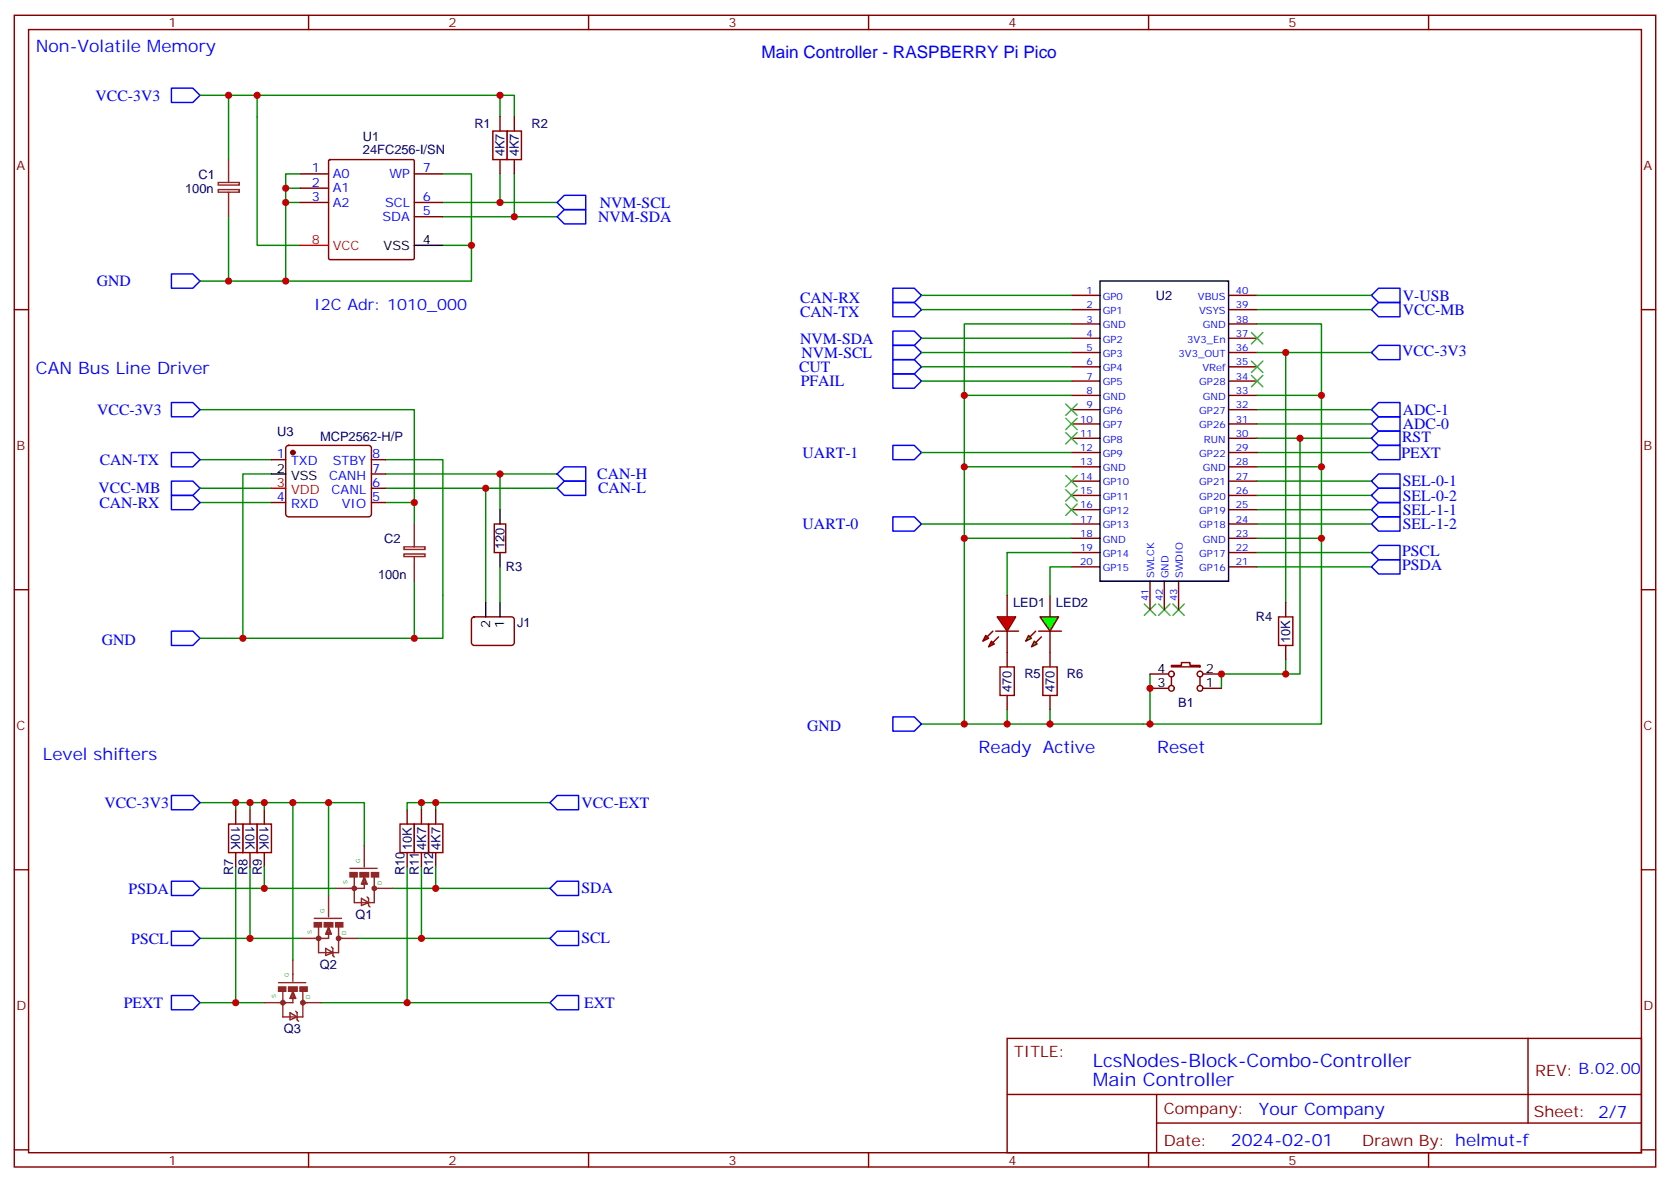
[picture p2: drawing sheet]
<svg xmlns="http://www.w3.org/2000/svg" width="412mm" height="292mm" viewBox="0 0 412 292" stroke-linecap="round" stroke-linejoin="round" font-family="sans-serif">
<path d="M63.5 23.5h60v5.3M123.5 23.5h3.5v5.3M123.5 42.9v7.1M127 42.9v10.6M317.5 87v61.8M321 108.2v58.2h-3.5M248.7 136.4v10.6M248.7 175.2v3.6M259.3 175.2v3.6M284 166.4v12.4M317.5 162.9v3.5h-15.9v3.5" fill="none" stroke="#008700" stroke-width=".35"/>
<path d="M121.7 32.3h3.5v7.1h-3.5zM125.2 32.3h3.6v7.1h-3.6zM315.7 152.3h3.6v7h-3.6zM246.9 164.6h3.6v7.1h-3.6zM257.5 164.6h3.6v7.1h-3.6z" fill="none" stroke="#a10000" stroke-width=".35"/>
<g fill="none" stroke="#870000" stroke-width=".35">
<path d="M123.5 28.8v3.5M123.5 39.4v3.5M127 28.8v3.5M127 39.4v3.5M317.5 148.8v3.5M317.5 159.3v3.6M248.7 161.1v3.5M248.7 171.7v3.5M259.3 161.1v3.5M259.3 171.7v3.5M284 169.9h4.6M284 166.4h4.6"/>
<path d="M289.3 164.3h2.4v-.7h2.2v.7h2.4v.3h-7zM289.3 167.1v2.1M296.3 167.1v2.1M297 169.9h4.6M297 166.4h4.6"/>
<circle cx="289.3" cy="169.9" r=".71"/>
<circle cx="289.3" cy="166.4" r=".71"/>
<circle cx="296.3" cy="166.4" r=".71"/>
<circle cx="296.3" cy="169.9" r=".71"/>
</g>
<g fill="#f00" stroke="#870000" stroke-width=".35">
<path d="M246.2 152.3h4.6l-2.1 3.5z"/>
<path d="M245.9 155.8h5.6z"/>
</g>
<g fill="#870000" stroke="#870000" stroke-width=".35">
<path d="M243.8 157.2l1.4-1.4z"/>
<path d="M246.6 157.2l-1.4 1.4z"/>
</g>
<g fill="#f00" stroke="#870000" stroke-width=".35">
<path d="M243.4 156.9l.7 .7-1.4 .7z"/>
<path d="M244.8 158.3l.7 .7-1.4 .7z"/>
</g>
<path d="M248.7 147v5.3M248.7 155.8v5.3M259.3 147v5.3M259.3 155.8v5.3" fill="none" stroke="#870000" stroke-width=".35"/>
<g fill="#0f0" stroke="#870000" stroke-width=".35">
<path d="M255.4 158.3l.7 .7-1.4 .7z"/>
<path d="M254 156.9l.7 .7-1.4 .7z"/>
</g>
<g fill="#870000" stroke="#870000" stroke-width=".35">
<path d="M257.2 157.2l-1.4 1.4z"/>
<path d="M255.8 155.8l-1.4 1.4z"/>
</g>
<path d="M256.5 155.8h5.6z" fill="#f00" stroke="#870000" stroke-width=".35"/>
<path d="M256.8 152.3h4.6l-2.1 3.5z" fill="#0f0" stroke="#870000" stroke-width=".35"/>
<g fill="none" stroke="#008700" stroke-width=".35">
<path d="M49.4 23.5h14.1v37.1h10.6M56.4 23.5v15.9M56.4 53.5v15.9M70.6 50h3.5M70.6 46.5h3.5M74.1 42.9h-3.5v26.5M109.4 42.9h7v26.5h-67M109.4 50h28.2M109.4 53.5h28.2M109.4 60.6h7M227.5 72.9h37.1M227.5 76.4h37.1"/>
<path d="M264.6 80h-26.5v17.6M310.4 80h15.9v17.6M310.4 72.9h28.3M310.4 76.4h28.3M227.5 83.5h37.1M227.5 87h37.1M227.5 90.6h37.1M227.5 94.1h37.1M264.6 97.6h-26.5v81.2h88.2v-81.2h-15.9M310.4 87h28.3M49.4 101.1h52.9v23h-7.1M49.4 113.5h17.6"/>
<path d="M67 117h-7v40.6h-10.6M95.2 113.5h14.2v44.1h-49.4M95.2 117h42.4M123.5 117v8.8M227.5 111.7h37.1M238.1 115.3h26.5M310.4 111.7h28.3M310.4 108.2h28.3M310.4 115.3h15.9M310.4 104.7h28.3M310.4 101.1h28.3M310.4 118.8h28.3"/>
<path d="M49.4 120.5h17.6M49.4 124.1h17.6M95.2 120.5h42.4M102.3 124.1v5.3M119.9 120.5v28.3M123.5 139.9v8.9M227.5 129.4h37.1M238.1 132.9h26.5M248.7 136.4h15.9M264.6 139.9h-5.3v7.1M310.4 139.9h28.3M310.4 136.4h28.3"/>
<path d="M310.4 129.4h28.3M310.4 125.8h28.3M310.4 132.9h15.9M310.4 122.3h28.3M102.3 143.5v14.1M227.5 178.8h10.6M49.4 198.2h40.6v10.5M58.2 198.2v1.7M61.7 198.2v1.7M65.3 198.2v1.7M72.3 198.2v38.8M81.1 198.2v22.9"/>
<path d="M104.1 198.2h-3.6v1.7M107.6 198.2v1.7M135.8 198.2h-31.7v1.7M49.4 219.3h33.5M58.2 214v33.5M61.7 214v17.7M65.3 214v5.3M97 219.3h38.8M100.5 214v33.5M104.1 214v17.7M107.6 214v5.3M49.4 231.7h24.7"/>
<path d="M88.2 231.7h47.6M49.4 247.5h15.9M79.4 247.5h56.4"/>
</g>
<g fill="none" stroke="#8c2424" stroke-width=".35">
<path d="M56.4 39.4v5.6M53.9 46.8h5.2v.6h-5.2zM53.9 45h5.2v.7h-5.2zM56.4 47.5v6M99.8 136.8h5.2v.6h-5.2zM99.8 135h5.2v.6h-5.2zM102.3 129.4v5.6M102.3 137.5v6M86.4 214.4h6.7M87.5 216.5v6.3h4.9v-6.3M89.6 218.3l.4-1.4 .3 1.4M90 217.9v1.4h-7.1"/>
<path d="M90 208.7v5.3M90 216.5l.7 1.8h-1.4zM92.4 219.3h4.6M72.3 237v5.3M77.6 226.7h6.7M78.7 228.8v6.4h4.9v-6.4M80.4 234.1l1.8 1.1-1.8 .7zM80.8 230.6l.3-1.4 .4 1.4M81.1 230.3v1.4h-7M81.1 221.1v5.3M81.1 228.8l.7 1.8h-1.4zM81.8 233.8l.4 .3v1.8l.3 .4"/>
<path d="M83.6 231.7h4.6M89.3 221.8l1.7 1-1.7 .8zM90.7 221.4l.3 .4v1.8l.4 .3M68.8 242.6h6.7M69.8 244.7v6.4h5v-6.4M71.6 250l1.8 1.1-1.8 .7zM72 246.5l.3-1.4 .4 1.4M72.3 246.1v1.4h-7M72.3 244.7l.7 1.8h-1.4zM73 249.7l.4 .3v1.8l.3 .3M74.8 247.5h4.6"/>
</g>
<g fill="none" stroke="#00f" stroke-width=".35">
<path d="M42.3 21.8h5.3l1.8 1.7-1.8 1.8h-5.3zM137.6 50l1.7-1.8h5.3v3.6h-5.3zM137.6 53.5l1.7-1.7h5.3v3.5h-5.3zM42.3 67.6h5.3l1.8 1.8-1.8 1.8h-5.3zM220.5 71.2h5.3l1.7 1.7-1.7 1.8h-5.3zM220.5 74.7h5.3l1.7 1.7-1.7 1.8h-5.3zM338.7 72.9l1.7-1.7h5.3v3.5h-5.3zM338.7 76.4l1.7-1.7h5.3v3.5h-5.3zM42.3 99.4h5.3l1.8 1.7-1.8 1.8h-5.3zM220.5 81.7h5.3l1.7 1.8-1.7 1.8h-5.3zM220.5 85.3h5.3l1.7 1.7-1.7 1.8h-5.3zM220.5 88.8h5.3l1.7 1.8-1.7 1.7h-5.3z"/>
<path d="M220.5 92.3h5.3l1.7 1.8-1.7 1.7h-5.3zM338.7 87l1.7-1.7h5.3v3.5h-5.3zM42.3 118.8h5.3l1.8 1.7-1.8 1.8h-5.3zM42.3 111.7h5.3l1.8 1.8-1.8 1.8h-5.3zM139.3 118.8h5.3v3.5h-5.3l-1.7-1.8zM139.3 115.3h5.3v3.5h-5.3l-1.7-1.8zM220.5 110h5.3l1.7 1.7-1.7 1.8h-5.3zM338.7 111.7l1.7-1.7h5.3v3.5h-5.3zM338.7 108.2l1.7-1.8h5.3v3.6h-5.3zM338.7 101.1l1.7-1.7h5.3v3.5h-5.3zM338.7 104.7l1.7-1.8h5.3v3.5h-5.3zM338.7 118.8l1.7-1.8h5.3v3.5h-5.3z"/>
<path d="M42.3 122.3h5.3l1.8 1.8-1.8 1.7h-5.3zM220.5 127.6h5.3l1.7 1.8-1.7 1.7h-5.3zM338.7 139.9l1.7-1.7h5.3v3.5h-5.3zM338.7 136.4l1.7-1.7h5.3v3.5h-5.3zM338.7 129.4l1.7-1.8h5.3v3.5h-5.3zM338.7 125.8l1.7-1.7h5.3v3.5h-5.3zM338.7 122.3l1.7-1.8h5.3v3.6h-5.3zM42.3 155.8h5.3l1.8 1.8-1.8 1.7h-5.3zM220.5 177h5.3l1.7 1.8-1.7 1.7h-5.3zM42.3 196.4h5.3l1.8 1.8-1.8 1.7h-5.3zM135.8 198.2l1.8-1.8h5.3v3.5h-5.3zM42.3 217.6h5.3l1.8 1.7-1.8 1.8h-5.3z"/>
<path d="M135.8 219.3l1.8-1.7h5.3v3.5h-5.3zM42.3 229.9h5.3l1.8 1.8-1.8 1.7h-5.3zM135.8 231.7l1.8-1.8h5.3v3.5h-5.3zM42.3 245.8h5.3l1.8 1.7-1.8 1.8h-5.3zM135.8 247.5l1.8-1.7h5.3v3.5h-5.3z"/>
</g>
<g fill="none" stroke="#870000" stroke-width=".35">
<path d="M3.5 3.8h405.4v284.3h-405.4zM7.1 7.3h398.2v277.3h-398.2zM76.2 3.8v3.5M145.3 3.8v3.5M214.5 3.8v3.5M283.6 3.8v3.5M352.8 3.8v3.5M81.2 39.6l.3-.2h20.5l.3 .2v24.1l-.2 .4h-20.6l-.3-.2zM74.1 42.9h7M74.1 50h7M74.1 46.5h7M102.3 42.9h7.1"/>
<path d="M102.3 53.5h7.1M102.3 50h7.1M3.5 76.4h3.6M264.6 72.9h7M264.6 76.4h7M264.6 80h7M303.4 72.9h7M303.4 76.4h7M303.4 80h7M405.3 76.4h3.6M264.6 83.5h7M264.6 87h7"/>
<path d="M264.6 90.6h7M264.6 94.1h7M264.6 97.6h7M303.4 83.5h7M303.4 87h7M303.4 90.6h7M303.4 94.1h7M303.4 97.6h7M67 113.5h3.6M70.8 110.2l.5-.2h19.7a.71 .71 0 0 1 .7 .7v16.2a.76 .76 0 0 1-.7 .7h-19.7a.76 .76 0 0 1-.7-.7v-16.2zM91.7 113.5h3.5M91.7 117h3.5"/>
<path d="M264.6 101.1h7M264.6 104.7h7M264.6 108.2h7M264.6 111.7h7M264.6 115.3h7M264.6 118.8h7M303.4 101.1h7M303.4 104.7h7M303.4 108.2h7M303.4 111.7h7M303.4 115.3h7M303.4 118.8h7"/>
<path d="M67 124.1h3.6M91.7 124.1h3.5M91.7 120.5h3.5M122.1 129.4h2.8v7h-2.8zM264.6 122.3h7M264.6 125.8h7M264.6 129.4h7M264.6 132.9h7M264.6 136.4h7M264.6 139.9h7M303.4 122.3h7M303.4 125.8h7"/>
<path d="M303.4 129.4h7M303.4 132.9h7M303.4 136.4h7M303.4 139.9h7M3.5 145.6h3.6M116.7 152.5l.4-.2h9.2a.71 .71 0 0 1 .7 .7v5.6a.76 .76 0 0 1-.7 .7h-9.2a.76 .76 0 0 1-.7-.7v-5.6zM284 143.5v7M287.5 143.5v7M291 143.5v7M405.3 145.6h3.6M58.2 199.9v3.5M61.7 199.9v3.5"/>
<path d="M65.3 199.9v3.5M100.5 199.9v3.5M104.1 199.9v3.5M107.6 199.9v3.5M3.5 214.7h3.6M58.2 210.5v3.5M61.7 210.5v3.5M65.3 210.5v3.5M100.5 210.5v3.5M104.1 210.5v3.5M107.6 210.5v3.5M405.3 214.7h3.6"/>
<path d="M248.7 256.4h156.6v28.2h-156.6zM377.3 256.4v20.9M248.7 270.2h156.5M285.6 277.3h119.6M285.6 270.2v14.1M3.5 283.9h3.6M76.2 284.6v3.5M145.3 284.6v3.5M214.5 284.6v3.5M283.6 284.6v3.5M352.8 284.6v3.5M405.3 283.9h3.6"/>
</g>
<path d="M102.3 60.6h7.1M271.6 69.4h31.8v74.1h-31.8zM67 117h3.6M123.5 125.8v3.6M123.5 136.4v3.5M119.9 148.8v3.5M123.5 148.8v3.5" fill="none" stroke="#000" stroke-width=".35"/>
<path d="M74.1 60.6h7M67 120.5h3.6" fill="none" stroke="#f00" stroke-width=".35"/>
<g fill="none" stroke="#3c3" stroke-width=".35">
<path d="M263.2 99.7l2.8 2.9M266 99.7l-2.8 2.9M309 89.1l2.9 2.9M309 82.1l2.9 2.8M309 92.7l2.9 2.8M311.9 89.1l-2.9 2.9M311.9 82.1l-2.9 2.8M311.9 92.7l-2.9 2.8M263.2 103.3l2.8 2.8M263.2 106.8l2.8 2.8M263.2 117.4l2.8 2.8M266 103.3l-2.8 2.8"/>
<path d="M266 106.8l-2.8 2.8M266 117.4l-2.8 2.8M263.2 120.9l2.8 2.8M263.2 124.4l2.8 2.8M266 120.9l-2.8 2.8M266 124.4l-2.8 2.8M282.6 149.1l2.8 2.8M285.4 149.1l-2.8 2.8M286.1 149.1l2.8 2.8M288.9 149.1l-2.8 2.8M289.6 149.1l2.9 2.8M292.5 149.1l-2.9 2.8"/>
</g>
<g fill="none" stroke="#8c2424" stroke-width=".71">
<circle cx="87.5" cy="219.3" r=".35"/>
<circle cx="92.4" cy="219.3" r=".35"/>
<circle cx="78.7" cy="231.7" r=".35"/>
<circle cx="83.6" cy="231.7" r=".35"/>
<circle cx="69.9" cy="247.5" r=".35"/>
<circle cx="74.8" cy="247.5" r=".35"/>
</g>
<g fill="#8c2424" stroke="#8c2424" stroke-width=".35">
<path d="M77.6 227.8h1.8v1h-1.8z"/>
<path d="M82.9 227.8h1.8v1h-1.8z"/>
<path d="M80.1 227.8h2.1v1h-2.1z"/>
<path d="M86.4 215.4h1.8v1.1h-1.8z"/>
<path d="M91.7 215.4h1.8v1.1h-1.8z"/>
<path d="M88.9 215.4h2.1v1.1h-2.1z"/>
<path d="M68.8 243.7h1.8v1h-1.8z"/>
<path d="M74.1 243.7h1.7v1h-1.7z"/>
<path d="M71.3 243.7h2.1v1h-2.1z"/>
</g>
<path d="M56.4 203.4h3.6v7.1h-3.6zM60 203.4h3.5v7.1h-3.5zM63.5 203.4h3.5v7.1h-3.5zM98.8 203.4h3.5v7.1h-3.5zM102.3 203.4h3.5v7.1h-3.5zM105.8 203.4h3.6v7.1h-3.6z" fill="none" stroke="#a10000" stroke-width=".35"/>
<circle cx="72.3" cy="111.7" r=".53" fill="#870000" stroke="#870000" stroke-width=".35"/>
<g fill="#c00">
<circle cx="127" cy="53.5" r=".88"/>
<circle cx="123.5" cy="23.5" r=".88"/>
<circle cx="63.5" cy="23.5" r=".88"/>
<circle cx="56.4" cy="23.5" r=".88"/>
<circle cx="123.5" cy="50" r=".88"/>
<circle cx="284" cy="169.9" r=".88"/>
<circle cx="284" cy="178.8" r=".88"/>
<circle cx="317.5" cy="166.4" r=".88"/>
<circle cx="321" cy="108.2" r=".88"/>
<circle cx="317.5" cy="87" r=".88"/>
<circle cx="326.3" cy="132.9" r=".88"/>
<circle cx="326.3" cy="115.3" r=".88"/>
<circle cx="301.6" cy="166.4" r=".88"/>
<circle cx="259.3" cy="178.8" r=".88"/>
<circle cx="248.7" cy="178.8" r=".88"/>
<circle cx="238.1" cy="178.8" r=".88"/>
<circle cx="104.1" cy="198.2" r=".88"/>
<circle cx="81.1" cy="198.2" r=".88"/>
<circle cx="65.3" cy="198.2" r=".88"/>
<circle cx="61.7" cy="198.2" r=".88"/>
<circle cx="72.3" cy="198.2" r=".88"/>
<circle cx="58.2" cy="198.2" r=".88"/>
<circle cx="116.4" cy="60.6" r=".88"/>
<circle cx="56.4" cy="69.4" r=".88"/>
<circle cx="70.6" cy="69.4" r=".88"/>
<circle cx="70.6" cy="50" r=".88"/>
<circle cx="70.6" cy="46.5" r=".88"/>
<circle cx="107.6" cy="219.3" r=".88"/>
<circle cx="107.6" cy="198.2" r=".88"/>
<circle cx="104.1" cy="231.7" r=".88"/>
<circle cx="102.3" cy="124.1" r=".88"/>
<circle cx="238.1" cy="132.9" r=".88"/>
<circle cx="123.5" cy="117" r=".88"/>
<circle cx="119.9" cy="120.5" r=".88"/>
<circle cx="238.1" cy="97.6" r=".88"/>
<circle cx="326.3" cy="97.6" r=".88"/>
<circle cx="102.3" cy="157.6" r=".88"/>
<circle cx="60" cy="157.6" r=".88"/>
<circle cx="100.5" cy="247.5" r=".88"/>
<circle cx="238.1" cy="115.3" r=".88"/>
<circle cx="65.3" cy="219.3" r=".88"/>
<circle cx="61.7" cy="231.7" r=".88"/>
<circle cx="58.2" cy="247.5" r=".88"/>
</g>
<g font-size="4.6" fill="#00f">
<text x="269.9" y="263.4">LcsNodes-Block-Combo-Controller</text>
<text x="269.9" y="268">Main Controller</text>
</g>
<g font-size="4.2" fill="#00f">
<text x="8.8" y="12.9">Non-Volatile Memory</text>
<text x="188.1" y="14.4">Main Controller - RASPBERRY Pi Pico</text>
<text x="8.8" y="92.3">CAN Bus Line Driver</text>
<text x="241.7" y="185.8">Ready Active</text>
<text x="285.8" y="185.8">Reset</text>
<text x="10.6" y="187.6">Level shifters</text>
<text x="310.9" y="275.2">Your Company</text>
<text x="304" y="283">2024-02-01</text>
</g>
<g font-size="3.9" fill="#00f">
<text x="23.6" y="24.8">VCC-3V3</text>
<text x="148.1" y="51.2">NVM-SCL</text>
<text x="147.7" y="54.8">NVM-SDA</text>
<text x="23.9" y="70.6">GND</text>
<text x="77.6" y="76.4">I2C Adr: 1010_000</text>
<text x="197.6" y="74.7">CAN-RX</text>
<text x="346.4" y="74.2">V-USB</text>
<text x="346.4" y="77.8">VCC-MB</text>
<text x="197.6" y="78.2">CAN-TX</text>
<text x="197.6" y="84.8">NVM-SDA</text>
<text x="197.9" y="88.4">NVM-SCL</text>
<text x="346.3" y="87.8">VCC-3V3</text>
<text x="197.3" y="91.8">CUT</text>
<text x="197.8" y="95.3">PFAIL</text>
<text x="24" y="102.4">VCC-3V3</text>
<text x="346.4" y="102.4">ADC-1</text>
<text x="346.4" y="105.9">ADC-0</text>
<text x="198.2" y="113">UART-1</text>
<text x="346.1" y="113">PEXT</text>
<text x="346.3" y="109">RST</text>
<text x="24.6" y="114.8">CAN-TX</text>
<text x="147.5" y="118.3">CAN-H</text>
<text x="24.3" y="121.8">VCC-MB</text>
<text x="24.5" y="125.4">CAN-RX</text>
<text x="147.7" y="121.8">CAN-L</text>
<text x="346.4" y="120.1">SEL-0-1</text>
<text x="346.4" y="123.6">SEL-0-2</text>
<text x="198.2" y="130.6">UART-0</text>
<text x="346.4" y="130.6">SEL-1-2</text>
<text x="346.4" y="127.1">SEL-1-1</text>
<text x="346.3" y="137.2">PSCL</text>
<text x="346.3" y="140.8">PSDA</text>
<text x="25.1" y="159.3">GND</text>
<text x="199.3" y="180.5">GND</text>
<text x="25.8" y="199.4">VCC-3V3</text>
<text x="143.6" y="199.4">VCC-EXT</text>
<text x="31.8" y="220.6">PSDA</text>
<text x="143.6" y="220.5">SDA</text>
<text x="32.4" y="232.9">PSCL</text>
<text x="143.6" y="232.9">SCL</text>
<text x="30.6" y="248.8">PEXT</text>
<text x="144.3" y="248.8">EXT</text>
</g>
<g font-size="3.9" fill="#800">
<text x="250.5" y="260.9">TITLE:</text>
<text x="379.1" y="265.6">REV: B.02.00</text>
<text x="287.4" y="275.1">Company:</text>
<text x="378.7" y="275.8">Sheet: 2/7</text>
<text x="287.4" y="282.8">Date:</text>
<text x="336.4" y="282.9">Drawn By: helmut-f</text>
</g>
<g font-size="3.2" fill="#800">
<text x="41.6" y="6.8">1</text>
<text x="110.8" y="6.8">2</text>
<text x="179.9" y="6.8">3</text>
<text x="249.1" y="6.8">4</text>
<text x="318.2" y="6.8">5</text>
<text x="4.1" y="41.9">A</text>
<text x="405.9" y="41.9">A</text>
<text x="4.1" y="111">B</text>
<text x="405.9" y="111">B</text>
<text x="4.1" y="180.2">C</text>
<text x="405.9" y="180.2">C</text>
<text x="4.1" y="249.3">D</text>
<text x="405.9" y="249.3">D</text>
<text x="41.6" y="287.6">1</text>
<text x="110.8" y="287.6">2</text>
<text x="179.9" y="287.6">3</text>
<text x="249.1" y="287.6">4</text>
<text x="318.2" y="287.6">5</text>
</g>
<g font-size="3.2" fill="#000080">
<text x="89.6" y="34.9">U1</text>
<text x="117.1" y="31.7">R1</text>
<text x="131.3" y="31.7">R2</text>
<text x="89.6" y="38.1">24FC256-I/SN</text>
<text x="124.6" y="38.6" transform="rotate(-90 124.6 38.6)">4K7</text>
<text x="128.1" y="38.6" transform="rotate(-90 128.1 38.6)">4K7</text>
<text x="45.7" y="47.6">100n</text>
<text x="49.1" y="44.1">C1</text>
<text x="285.4" y="74.1">U2</text>
<text x="68.4" y="107.6">U3</text>
<text x="79" y="108.8">MCP2562-H/P</text>
<text x="94.9" y="134">C2</text>
<text x="124.6" y="135.6" transform="rotate(-90 124.6 135.6)">120</text>
<text x="93.4" y="142.8">100n</text>
<text x="124.9" y="141.1">R3</text>
<text x="250.2" y="149.9">LED1</text>
<text x="260.8" y="149.9">LED2</text>
<text x="127.7" y="154.8">J1</text>
<text x="310.1" y="153.4">R4</text>
<text x="318.6" y="158.7" transform="rotate(-90 318.6 158.7)">10K</text>
<text x="253" y="167.5">R5</text>
<text x="263.4" y="167.5">R6</text>
<text x="249.8" y="170.9" transform="rotate(-90 249.8 170.9)">470</text>
<text x="260.4" y="170.9" transform="rotate(-90 260.4 170.9)">470</text>
<text x="290.9" y="174.6">B1</text>
<text x="57.1" y="204" transform="rotate(90 57.1 204)">10K</text>
<text x="60.6" y="204" transform="rotate(90 60.6 204)">10K</text>
<text x="64.1" y="204" transform="rotate(90 64.1 204)">10K</text>
<text x="101.7" y="209.9" transform="rotate(-90 101.7 209.9)">10K</text>
<text x="105.2" y="209.9" transform="rotate(-90 105.2 209.9)">4K7</text>
<text x="108.7" y="209.9" transform="rotate(-90 108.7 209.9)">4K7</text>
<text x="57.6" y="216.1" transform="rotate(-90 57.6 216.1)">R7</text>
<text x="61.1" y="216.1" transform="rotate(-90 61.1 216.1)">R8</text>
<text x="64.6" y="216.1" transform="rotate(-90 64.6 216.1)">R9</text>
<text x="99.9" y="216.1" transform="rotate(-90 99.9 216.1)">R10</text>
<text x="103.4" y="216.1" transform="rotate(-90 103.4 216.1)">R11</text>
<text x="107" y="216.1" transform="rotate(-90 107 216.1)">R12</text>
<text x="87.8" y="226.9">Q1</text>
<text x="78.9" y="239.2">Q2</text>
<text x="70.1" y="255.1">Q3</text>
</g>
<g font-size="3.2" fill="#00f">
<text x="77" y="42.6">1</text>
<text x="77" y="46.1">2</text>
<text x="82.2" y="44">A0</text>
<text x="82.2" y="47.5">A1</text>
<text x="96.2" y="44">WP</text>
<text x="104.4" y="42.6">7</text>
<text x="77" y="49.6">3</text>
<text x="82.2" y="51">A2</text>
<text x="95.1" y="51">SCL</text>
<text x="104.4" y="53.2">5</text>
<text x="104.4" y="49.6">6</text>
<text x="94.5" y="54.6">SDA</text>
<text x="68.4" y="113.1">1</text>
<text x="91.9" y="113.1">8</text>
<text x="71.9" y="114.9">TXD</text>
<text x="81.3" y="118.4">CANH</text>
<text x="82.2" y="114.9">STBY</text>
<text x="91.9" y="116.7">7</text>
<text x="68.4" y="123.7">4</text>
<text x="71.9" y="125.5">RXD</text>
<text x="81.9" y="122">CANL</text>
<text x="84.4" y="125.5">VIO</text>
<text x="91.9" y="123.7">5</text>
<text x="91.9" y="120.2">6</text>
</g>
<g font-size="3.2" fill="#f00">
<text x="77" y="60.2">8</text>
<text x="82.2" y="61.6">VCC</text>
<text x="68.4" y="120.2">3</text>
<text x="71.9" y="122">VDD</text>
</g>
<g font-size="3.2">
<text x="94.7" y="61.6">VSS</text>
<text x="104.4" y="60.2">4</text>
<text x="68.4" y="116.7">2</text>
<text x="71.9" y="118.4">VSS</text>
<text x="121" y="155" transform="rotate(-90 121 155)">2</text>
<text x="124.5" y="155" transform="rotate(-90 124.5 155)">1</text>
<text x="285.8" y="166.1">4</text>
<text x="297.7" y="166.1">2</text>
<text x="285.8" y="169.6">3</text>
<text x="297.7" y="169.6">1</text>
</g>
<g font-size="2.5" fill="#00f">
<text x="268.3" y="76.1">2</text>
<text x="268.3" y="72.6">1</text>
<text x="272.3" y="77.5">GP1</text>
<text x="272.3" y="74">GP0</text>
<text x="295.8" y="74">VBUS</text>
<text x="296.1" y="77.5">VSYS</text>
<text x="305.2" y="72.6">40</text>
<text x="305.2" y="76.1">39</text>
<text x="268.3" y="83.1">4</text>
<text x="268.3" y="79.6">3</text>
<text x="272.3" y="81">GND</text>
<text x="297" y="81">GND</text>
<text x="305.2" y="79.6">38</text>
<text x="305.2" y="83.1">37</text>
<text x="268.3" y="86.7">5</text>
<text x="272.3" y="88.1">GP3</text>
<text x="272.3" y="84.6">GP2</text>
<text x="291" y="88.1">3V3_OUT</text>
<text x="293.2" y="84.6">3V3_En</text>
<text x="305.2" y="86.7">36</text>
<text x="268.3" y="93.7">7</text>
<text x="268.3" y="90.2">6</text>
<text x="272.3" y="95.1">GP5</text>
<text x="272.3" y="91.6">GP4</text>
<text x="296.1" y="95.1">GP28</text>
<text x="296.9" y="91.6">VRef</text>
<text x="305.2" y="90.2">35</text>
<text x="305.2" y="93.7">34</text>
<text x="268.3" y="100.8">9</text>
<text x="268.3" y="97.3">8</text>
<text x="272.3" y="98.7">GND</text>
<text x="297" y="98.7">GND</text>
<text x="305.2" y="97.3">33</text>
<text x="305.2" y="100.8">32</text>
<text x="266.7" y="107.8">11</text>
<text x="266.7" y="104.3">10</text>
<text x="272.3" y="105.7">GP7</text>
<text x="272.3" y="102.2">GP6</text>
<text x="296.1" y="102.2">GP27</text>
<text x="296.1" y="105.7">GP26</text>
<text x="305.2" y="104.3">31</text>
<text x="305.2" y="107.8">30</text>
<text x="266.7" y="111.4">12</text>
<text x="272.3" y="112.8">GP9</text>
<text x="272.3" y="109.3">GP8</text>
<text x="296.1" y="112.8">GP22</text>
<text x="297.3" y="109.3">RUN</text>
<text x="305.2" y="111.4">29</text>
<text x="266.7" y="118.4">14</text>
<text x="266.7" y="114.9">13</text>
<text x="272.3" y="119.8">GP10</text>
<text x="272.3" y="116.3">GND</text>
<text x="296.1" y="119.8">GP21</text>
<text x="297" y="116.3">GND</text>
<text x="305.2" y="114.9">28</text>
<text x="305.2" y="118.4">27</text>
<text x="266.7" y="125.5">16</text>
<text x="266.7" y="122">15</text>
<text x="272.3" y="123.4">GP11</text>
<text x="296.1" y="123.4">GP20</text>
<text x="305.2" y="122">26</text>
<text x="305.2" y="125.5">25</text>
<text x="266.7" y="129">17</text>
<text x="272.3" y="130.4">GP13</text>
<text x="272.3" y="126.9">GP12</text>
<text x="296.1" y="126.9">GP19</text>
<text x="296.1" y="130.4">GP18</text>
<text x="305.2" y="129">24</text>
<text x="266.7" y="136.1">19</text>
<text x="266.7" y="132.5">18</text>
<text x="272.3" y="137.5">GP14</text>
<text x="272.3" y="133.9">GND</text>
<text x="296.1" y="137.5">GP17</text>
<text x="297" y="133.9">GND</text>
<text x="305.2" y="132.5">23</text>
<text x="305.2" y="136.1">22</text>
<text x="266.7" y="139.6">20</text>
<text x="272.3" y="141">GP15</text>
<text x="285" y="142.8" transform="rotate(-90 285 142.8)">SWLCK</text>
<text x="288.6" y="142.8" transform="rotate(-90 288.6 142.8)">GND</text>
<text x="292.1" y="142.8" transform="rotate(-90 292.1 142.8)">SWDIO</text>
<text x="296.1" y="141">GP16</text>
<text x="305.2" y="139.6">21</text>
<text x="283.6" y="148.4" transform="rotate(-90 283.6 148.4)">41</text>
<text x="287.2" y="148.4" transform="rotate(-90 287.2 148.4)">42</text>
<text x="290.7" y="148.4" transform="rotate(-90 290.7 148.4)">43</text>
</g>
<g font-size="1.4" fill="#238d23">
<text x="89" y="213.1" transform="rotate(-90 89 213.1)">G</text>
<text x="85.8" y="218.3" transform="rotate(-90 85.8 218.3)">S</text>
<text x="94.3" y="218.4" transform="rotate(-90 94.3 218.4)">D</text>
<text x="80.2" y="225.4" transform="rotate(-90 80.2 225.4)">G</text>
<text x="77" y="230.6" transform="rotate(-90 77 230.6)">S</text>
<text x="85.4" y="230.7" transform="rotate(-90 85.4 230.7)">D</text>
<text x="71.3" y="241.3" transform="rotate(-90 71.3 241.3)">G</text>
<text x="68.2" y="246.5" transform="rotate(-90 68.2 246.5)">S</text>
<text x="76.6" y="246.6" transform="rotate(-90 76.6 246.6)">D</text>
</g>
</svg>
